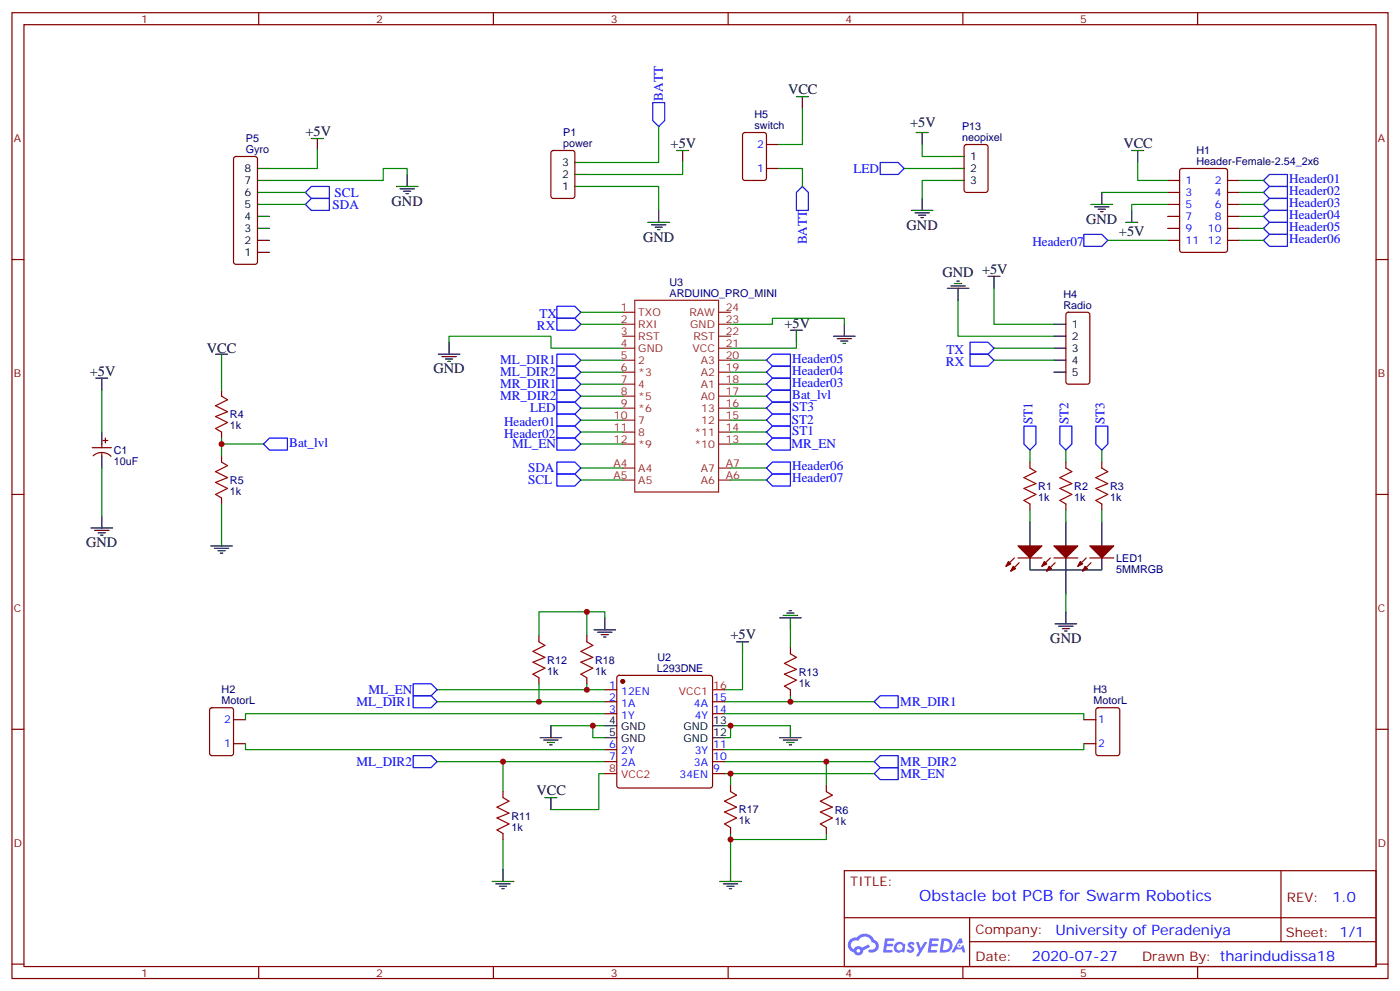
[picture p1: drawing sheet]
<svg xmlns="http://www.w3.org/2000/svg" width="412mm" height="292mm" viewBox="0 0 412 292" stroke-linecap="round" stroke-linejoin="round" font-family="sans-serif">
<g fill="none" stroke="#870000" stroke-width=".35">
<path d="M3.5 3.7h405.4v284.4h-405.4zM7.1 7.3h398.2v277.3h-398.2zM76.2 3.7v3.6M145.3 3.7v3.6M214.5 3.7v3.6M283.6 3.7v3.6M352.8 3.7v3.6M3.5 76.4h3.6M405.3 76.4h3.6M3.5 145.6h3.6M405.3 145.6h3.6M3.5 214.7h3.6"/>
<path d="M405.3 214.7h3.6M248.7 256.3h156.6v28.3h-156.6zM377.3 256.4v20.8M248.7 270.2h156.5M285.6 277.2h119.6M285.6 270.2v14.1M3.5 283.8h3.6M76.2 284.6v3.5M145.3 284.6v3.5M214.5 284.6v3.5M283.6 284.6v3.5M352.8 284.6v3.5"/>
<path d="M405.3 283.8h3.6"/>
</g>
<g fill="#5487ff">
<path d="M267.7 277.5a1.22 1.22 0 0 1 1.7 .3l-.4 .5a.47 .47 0 0 0-.3-.4 .47 .47 0 0 0-.5 .2l.1 .3a1.14 1.14 0 0 1 .8 1.7 1.14 1.14 0 0 1-1.9 0l-.2-.2 .5-.5 .7 .4a.29 .29 0 0 0 .3-.3 .29 .29 0 0 0-.2-.3 1.04 1.04 0 0 1-.6-1.7z"/>
<path d="M260.7 276.3h2.4l.3 .1-.2 .5-1.8 .1-.1 .9h1.5l.3 .3-.3 .4h-1.6l-.2 1.1h1.7l.2 .3-.2 .4h-2.6z"/>
<path d="M273.8 276.3h2.4l.3 .1-.1 .5-1.8 .1-.2 .9h1.6l.3 .3-.4 .4h-1.6l-.1 1.1h1.7l.2 .3-.2 .4h-2.6z"/>
<path d="M282.6 276.3h.7l.3 1.2-.6 .3a.69 .69 0 0 0-1 .3 .69 .69 0 0 0 .4 1 .69 .69 0 0 0 .9-.6l.5-.3 .6 2.2h-.8l-.2-.9h-1.8l-.5 .9h-.8z"/>
<path d="M269.8 277.3h.8l.6 1.9 1.1-1.9h.9l-2.6 4.2h-.8l.9-1.5z"/>
<path d="M277.4 276.3l-.6 4.1h1.3a2.11 2.11 0 0 0 2.5-2.1 2.11 2.11 0 0 0-2.5-2zM278.1 277a1.39 1.39 0 0 1 1.7 1.4 1.39 1.39 0 0 1-1.8 1.3h-.3z"/>
<path d="M263.7 277.9a1.54 1.54 0 0 0-.1 2.1 1.54 1.54 0 0 0 2.2 .2l.6 .2 .3-2.3-.2-.2-.4-.1a1.49 1.49 0 0 0-2.4 .1zM264 278.9a.94 .94 0 0 1 1.8 0 .94 .94 0 0 1-1.8 0z"/>
<path d="M250.4 276.6a2.18 2.18 0 0 0 1.1 3.8 1.44 1.44 0 0 0 1.6 .9 1.44 1.44 0 0 0 1.2-1.5l2-1-.5-.7-1.9 .9a1.47 1.47 0 0 0-2.4 .5 1.39 1.39 0 0 1-.7-2 1.39 1.39 0 0 1 2-.5 2.12 2.12 0 0 1 2.2-1.3 2.12 2.12 0 0 1 1.9 1.7 1.14 1.14 0 0 1 1.1 1.4 1.14 1.14 0 0 1-1.7 .8 .43 .43 0 0 0-.5 .3 .43 .43 0 0 0 .4 .5 1.98 1.98 0 0 0 2.5-1.2 1.98 1.98 0 0 0-1.2-2.5 3.1 3.1 0 0 0-5.3-.7l-.9 .1zM252.3 279.9a.55 .55 0 0 1 1.1 0 .55 .55 0 0 1-1.1 0z"/>
<circle cx="282.6" cy="278.4" r=".26"/>
</g>
<g fill="none" stroke="#008700" stroke-width=".35">
<path d="M194 37.3v10.5h-21.1M236.4 32v10.5h-7.1M79.4 56.7h10.6M93.5 44.3v5.3h-14.1M119.9 51.4v-1.8h-7v3.5h-33.5M172.9 54.9h21.1v7M201.1 47.8v3.6h-28.2M229.3 49.6h7.1v5.3M266.3 49.6h14.2M271.6 42.5v3.6h8.9M280.5 53.1h-8.9v5.3M324.6 56.7h19.4"/>
<path d="M335.1 47.8v5.3h8.9M365.1 56.7h7.1M365.1 53.1h7.1M79.4 60.2h10.6M326.3 70.8h17.7M344 60.2h-10.6v1.7M365.1 60.2h7.1M365.1 63.7h7.1M365.1 67.2h7.1M365.1 70.8h7.1M171.1 91.9h12.3M171.1 95.5h12.3"/>
<path d="M215.2 95.5h12.3v-1.8h21.2v1.8M282.2 88.4v10.6h28.2M292.8 84.9v10.6h17.6M30 114.9v12.3M65.3 107.8v7.1M132.3 100.8v-1.8h30v3.5h21.1M171.1 106h12.3M171.1 109.6h12.3M171.1 113.1h12.3M171.1 116.6h12.3M215.2 106h10.6M215.2 109.6h10.6"/>
<path d="M215.2 113.1h10.6M215.2 116.6h10.6M234.6 100.8v1.7h-19.4M292.8 106h17.6M292.8 102.5h17.6M30 137.8v14.1M65.3 130.7h12.3M65.3 129v5.3M171.1 120.2h12.3M171.1 130.7h12.3M171.1 137.8h12.3M171.1 127.2h12.3"/>
<path d="M171.1 123.7h12.3M215.2 120.2h10.6M215.2 130.7h10.6M215.2 137.8h10.6M215.2 127.2h10.6M215.2 123.7h10.6M303.4 132.5v3.5M314 132.5v3.5M324.6 132.5v3.5M65.3 148.4v8.8M171.1 141.3h12.3M215.2 141.3h10.6"/>
<path d="M303.4 150.1v3.6M314 150.1v3.6M324.6 150.1v3.6M314 174.8v5.3M172.9 180.1h-14.2v7.1M178.2 181.9v-1.8h-5.3v7.1M218.7 192.5v10.6h-5.3M232.8 185.4v5.3M72.3 218.9v1.8h105.9M128.8 206.6h49.4M158.7 201.3v5.3M162.3 213.6h15.9"/>
<path d="M172.9 201.3v1.8h-44.1M172.9 203.1h5.3M174.6 213.6v3.6h3.6M178.2 210.1h-105.9v1.8M213.4 210.1h105.9v1.8M213.4 213.6h19.4M215.2 213.6v3.6h-1.8M232.8 204.8v1.8h-19.4M232.8 206.6h24.7M319.3 218.9v1.8h-105.9M128.8 224.2h19.4M178.2 224.2h-30v8.8"/>
<path d="M178.2 227.8h-1.8v10.5h-14.1M213.4 224.2h30v7.1M213.4 227.8h1.8v3.5M215.2 227.8h42.3M243.4 224.2h14.1M148.2 247.2v8.8M215.2 245.4v10.6M243.4 245.4v1.8h-28.2"/>
</g>
<g fill="none" stroke="#000" stroke-width=".35">
<path d="M234.6 28.4h3.5M236.4 28.4v3.6M269.9 39h3.5M271.6 39v3.5M75.8 49.6h3.6M75.8 53.1h3.6M75.8 56.7h3.6M91.7 40.8h3.5M93.5 40.8v3.5M116.8 54.9h6.3M117.8 55.6h4.3M118.9 56.3h2.1"/>
<path d="M119.6 57h.7M119.9 51.4v3.5M169.3 54.9h3.6M169.3 51.4h3.6M169.3 47.8h3.6M199.3 44.3h3.5M201.1 44.3v3.5M271.6 58.4v3.5M280.5 46.1h3.5M280.5 49.6h3.5M280.5 53.1h3.5M324.6 56.7v3.5"/>
<path d="M333.4 44.3h3.5M335.1 44.3v3.5M75.8 74.3h3.6M75.8 70.8h3.6M75.8 67.2h3.6M75.8 63.7h3.6M75.8 60.2h3.6M190.9 65.5h6.3M191.9 66.2h4.2M193 66.9h2.1M193.7 67.6h.7M194 61.9v3.6"/>
<path d="M268.5 61.9h6.3M269.5 62.7h4.3M270.6 63.4h2.1M271.3 64.1h.7M321.4 60.2h6.3M322.4 60.9h4.3M323.5 61.6h2.1M324.2 62.3h.7M331.6 65.5h3.5M333.4 61.9v3.6M232.8 97.2h3.6M234.6 97.2v3.6"/>
<path d="M245.5 99h6.4M246.6 99.7h4.2M248.7 95.5v3.5M279 84.9h6.4M280.1 84.2h4.2M281.2 83.5h2.1M281.9 82.8h.7M282.2 84.9v3.5M291 81.4h3.6M292.8 81.4v3.5M310.4 95.5h3.6M310.4 99h3.6"/>
<path d="M28.2 111.3h3.5M30 111.3v3.6M63.5 104.3h3.5M65.3 104.3v3.5M129.1 104.3h6.4M130.2 105h4.2M131.2 105.7h2.1M131.9 106.4h.7M132.3 100.8v3.5M247.6 100.4h2.2M248.4 101.1h.7M310.4 102.5h3.6"/>
<path d="M310.4 106h3.6M310.4 109.6h3.6M30 127.2v3.5M30 134.3v3.5M26.8 155.4h6.4M27.9 156.1h4.2M28.9 156.8h2.1M29.6 157.6h.7M30 151.9v3.5M65.3 157.2v3.5M303.4 153.7v7M314 153.7v7"/>
<path d="M324.6 153.7v7M62.1 160.7h6.3M63.1 161.4h4.3M64.2 162.1h2.1M64.9 162.8h.7M232.5 179.8h.7M303.4 164.3v3.5h21.2v-3.5M314 164.3v10.5M175 185.4h6.3M176 186.1h4.3M177.1 186.8h2.1M177.8 187.5h.7"/>
<path d="M178.2 181.9v3.5M217 188.9h3.5M218.7 188.9v3.6M229.7 181.9h6.3M230.7 181.2h4.2M231.8 180.5h2.1M232.8 181.9v3.5M310.8 183.7h6.3M311.9 184.4h4.2M312.9 185.1h2.1M313.6 185.8h.7M314 180.1v3.6"/>
<path d="M159.1 217.2h6.4M160.2 217.9h4.2M161.2 218.6h2.1M161.9 219.3h.7M162.3 213.6v3.6M178.2 217.2h3.5M178.2 213.6h3.5M209.9 217.2h3.5M209.9 213.6h3.5M229.7 217.2h6.3M230.7 217.9h4.2M231.8 218.6h2.1"/>
<path d="M232.5 219.3h.7M232.8 213.6v3.6M160.5 234.8h3.5M162.3 234.8v3.5M145 259.5h6.3M148.2 256v3.5M212 259.5h6.4M215.2 256v3.5M146 260.2h4.3M147.1 260.9h2.1M147.8 261.6h.7M213.1 260.2h4.2"/>
<path d="M214.1 260.9h2.2M214.8 261.6h.7"/>
</g>
<path d="M65.3 116.6l1.7 1.1-3.5 1.8 3.5 1.7-3.5 1.4 3.5 1.8-3.5 1.8 1.8 1M65.3 136l1.7 1.1-3.5 1.8 3.5 1.7-3.5 1.4 3.5 1.8-3.5 1.8 1.8 1M303.4 137.8l1.8 1.1-3.6 1.7 3.6 1.8-3.6 1.4 3.6 1.8-3.6 1.7 1.8 1.1M314 137.8l1.7 1.1-3.5 1.7 3.5 1.8-3.5 1.4 3.5 1.8-3.5 1.7 1.8 1.1M324.6 137.8l1.7 1.1-3.5 1.7 3.5 1.8-3.5 1.4 3.5 1.8-3.5 1.7 1.8 1.1M158.7 188.9l1.8 1.1-3.5 1.8 3.5 1.7-3.5 1.4 3.5 1.8-3.5 1.8 1.7 1M172.9 188.9l1.7 1.1-3.5 1.8 3.5 1.7-3.5 1.4 3.5 1.8-3.5 1.8 1.8 1M232.8 192.5l1.8 1-3.5 1.8 3.5 1.8-3.5 1.4 3.5 1.7-3.5 1.8 1.7 1.1M148.2 234.8l1.7 1.1-3.5 1.7 3.5 1.8-3.5 1.4 3.5 1.8-3.5 1.7 1.8 1.1M215.2 233l1.8 1.1-3.6 1.8 3.6 1.7-3.6 1.4 3.6 1.8-3.6 1.8 1.8 1M243.4 233l1.8 1.1-3.5 1.8 3.5 1.7-3.5 1.4 3.5 1.8-3.5 1.8 1.7 1" fill="none" stroke="#a10000" stroke-width=".35"/>
<g fill="none" stroke="#870000" stroke-width=".35">
<path d="M219 39.2l.4-.2h5.7l.6 .4 .1 13-.5 .7h-5.9l-.6-.4-.1-13zM69 46.3l.5-.2h5.6l.5 .2 .2 .5v30.3l-.2 .5-.5 .2h-5.6l-.5-.2-.2-.5v-30.3zM162.5 44.5l.5-.2h5.6l.7 .4v13l-.4 .7h-5.9l-.7-.4v-13zM225.8 49.6h3.5M225.8 42.5h3.5M284.2 42.8l.5-.3h5.6l.7 .5v13l-.4 .6-5.9 .1-.7-.5v-12.9zM344 53.1h3.5M344 56.7h3.5M347.7 49.8l.5-.2h12.7l.6 .4 .1 23.6-.5 .6-12.9 .1-.7-.5v-23.5zM361.6 53.1h3.5M361.6 56.7h3.5M344 60.2h3.5"/>
<path d="M344 63.7h3.5M344 67.2h3.5M344 70.8h3.5M361.6 60.2h3.5M361.6 63.7h3.5M361.6 67.2h3.5M361.6 70.8h3.5M314.2 92.1l.5-.2h5.6l.7 .5v20l-.4 .6-5.9 .1-.7-.5v-20zM65.3 114.9v1.7M27.2 131.8h5.6M27.4 134.2a3.8 3.8 0 0 1 5.3 .1M30 130.7v1.1"/>
<path d="M30 133.2v1.1M30.3 129.7h1.4M31 129v1.4M65.3 127.2v1.8M65.3 134.3v1.7M303.4 136v1.8M314 136v1.8M324.6 136v1.8M65.3 146.6v1.8M303.4 148.4v1.7M314 148.4v1.7M324.6 148.4v1.7"/>
<path d="M298.8 164.3l-2.5 2.4M299.9 164.3h7M300.2 165.7l-2.5 2.4M309.4 164.3l-2.5 2.4M310.4 164.3h7.1M310.8 165.7l-2.5 2.4M320 164.3l-2.5 2.4M321 164.3h7.1M321.4 165.7l-2.5 2.4M158.7 187.2v1.7M158.7 199.5v1.8M172.9 187.2v1.7"/>
<path d="M172.9 199.5v1.8M181.9 199l.5-.2h26.8l.5 .2 .2 .5v31.8l-.2 .5-.5 .2h-26.8l-.5-.2-.2-.5v-31.8zM232.8 190.7v1.8M62 208.6l.4-.2h5.7l.6 .4 .1 13-.5 .6-5.9 .1-.6-.5-.1-12.9zM68.8 218.9h3.5M68.8 211.9h3.5M178.2 203.1h3.5M178.2 206.6h3.5M178.2 210.1h3.5M209.9 206.6h3.5M209.9 210.1h3.5M232.8 203.1v1.7"/>
<path d="M319.3 218.9h3.5M319.3 211.9h3.5M323 208.6l.5-.2h5.6l.7 .4v13l-.4 .6-5.9 .1-.7-.5v-12.9zM148.2 233v1.8M178.2 220.7h3.5M178.2 224.2h3.5M209.9 220.7h3.5M209.9 224.2h3.5M209.9 227.8h3.5M215.2 231.3v1.7M243.4 231.3v1.7M148.2 245.4v1.8"/>
<path d="M215.2 243.6v1.8M243.4 243.6v1.8"/>
</g>
<g fill="#870000" stroke="#870000" stroke-width=".35">
<path d="M299.9 160.7h7l-3.5 3.6z"/>
<path d="M298.4 166.7l.8 .7-1.5 .7z"/>
<path d="M297 165.3l.7 .7-1.4 .7z"/>
<path d="M310.4 160.7h7.1l-3.5 3.6z"/>
<path d="M309 166.7l.7 .7-1.4 .7z"/>
<path d="M307.6 165.3l.7 .7-1.4 .7z"/>
<path d="M321 160.7h7.1l-3.5 3.6z"/>
<path d="M319.6 166.7l.7 .7-1.4 .7z"/>
<path d="M318.2 165.3l.7 .7-1.4 .7z"/>
<circle cx="183.4" cy="200.6" r=".53"/>
</g>
<path d="M209.9 203.1h3.5M178.2 227.8h3.5" fill="none" stroke="#f00" stroke-width=".35"/>
<g fill="none" stroke="#8c2424" stroke-width=".35">
<path d="M183.4 95.5h3.6M183.4 91.9h3.6M183.4 99h3.6M187 88.4h24.7v56.5h-24.7zM211.7 95.5h3.5M211.7 91.9h3.5M211.7 99h3.5M183.4 106h3.6M183.4 109.6h3.6M183.4 113.1h3.6M183.4 116.6h3.6M183.4 102.5h3.6"/>
<path d="M211.7 106h3.5M211.7 109.6h3.5M211.7 113.1h3.5M211.7 116.6h3.5M211.7 102.5h3.5M183.4 120.2h3.6M183.4 123.7h3.6M183.4 127.2h3.6M183.4 130.7h3.6M183.4 137.8h3.6M211.7 120.2h3.5M211.7 123.7h3.5"/>
<path d="M211.7 127.2h3.5M211.7 130.7h3.5M211.7 137.8h3.5M183.4 141.3h3.6M211.7 141.3h3.5"/>
</g>
<g fill="none" stroke="#00f" stroke-width=".35">
<path d="M192.3 30.2h3.5v5.3l-1.8 1.8-1.7-1.8zM90 56.7l1.7-1.8h5.3v3.5h-5.3zM236.4 54.9l1.7 1.8v5.2h-3.5v-5.2zM259.3 47.8h5.3l1.7 1.8-1.7 1.8h-5.3zM372.2 53.1l1.7-1.7h5.3v3.5h-5.3zM373.9 54.9h5.3v3.5h-5.3l-1.7-1.7zM90 60.2l1.7-1.8h5.3v3.5h-5.3zM319.3 69h5.3l1.7 1.8-1.7 1.7h-5.3zM372.2 60.2l1.7-1.8h5.3v3.5h-5.3zM372.2 67.2l1.7-1.7h5.3v3.5h-5.3zM372.2 70.8l1.7-1.8h5.3v3.5h-5.3zM373.9 61.9h5.3v3.6h-5.3l-1.7-1.8z"/>
<path d="M164 90.2h5.3l1.8 1.7-1.8 1.8h-5.3zM164 93.7h5.3l1.8 1.8-1.8 1.7h-5.3zM164 104.3h5.3l1.8 1.7-1.8 1.8h-5.3zM164 107.8h5.3l1.8 1.8-1.8 1.7h-5.3zM164 111.3h5.3l1.8 1.8-1.8 1.8h-5.3zM164 114.9h5.3l1.8 1.7-1.8 1.8h-5.3zM164 118.4h5.3l1.8 1.8-1.8 1.7h-5.3zM225.8 116.6l1.7-1.7h5.3v3.5h-5.3zM225.8 113.1l1.7-1.8h5.3v3.6h-5.3zM225.8 109.6l1.7-1.8h5.3v3.5h-5.3zM225.8 106l1.7-1.7h5.3v3.5h-5.3zM285.8 100.8h5.2l1.8 1.7-1.8 1.8h-5.2z"/>
<path d="M285.8 104.3h5.2l1.8 1.7-1.8 1.8h-5.2zM77.6 130.7l1.8-1.7h5.3v3.5h-5.3zM164 129h5.3l1.8 1.7-1.8 1.8h-5.3zM164 136h5.3l1.8 1.8-1.8 1.8h-5.3zM164 139.6h5.3l1.8 1.7-1.8 1.8h-5.3zM164 121.9h5.3l1.8 1.8-1.8 1.7h-5.3zM164 125.4h5.3l1.8 1.8-1.8 1.8h-5.3zM225.8 130.7l1.7-1.7h5.3v3.5h-5.3zM225.8 127.2l1.7-1.8h5.3v3.6h-5.3zM225.8 123.7l1.7-1.8h5.3v3.5h-5.3zM225.8 120.2l1.7-1.8h5.3v3.5h-5.3zM225.8 137.8l1.7-1.8h5.3v3.6h-5.3z"/>
<path d="M301.6 125.4h3.6v5.3l-1.8 1.8-1.8-1.8zM312.2 125.4h3.5v5.3l-1.7 1.8-1.8-1.8zM322.8 125.4h3.5v5.3l-1.7 1.8-1.8-1.8zM225.8 141.3l1.7-1.7h5.3v3.5h-5.3zM121.7 204.8h5.3l1.8 1.8-1.8 1.8h-5.3zM121.7 201.3h5.3l1.8 1.8-1.8 1.7h-5.3zM259.3 204.8h5.3v3.6h-5.3l-1.8-1.8zM121.7 222.5h5.3l1.8 1.7-1.8 1.8h-5.3zM257.5 224.2l1.8-1.7h5.3v3.5h-5.3zM257.5 227.8l1.8-1.8h5.3v3.5h-5.3z"/>
</g>
<g fill="#c00">
<circle cx="174.6" cy="213.6" r=".88"/>
<circle cx="215.2" cy="213.6" r=".88"/>
<circle cx="172.9" cy="180.1" r=".88"/>
<circle cx="215.2" cy="247.2" r=".88"/>
<circle cx="232.8" cy="206.6" r=".88"/>
<circle cx="148.2" cy="224.2" r=".88"/>
<circle cx="243.4" cy="224.2" r=".88"/>
<circle cx="172.9" cy="203.1" r=".88"/>
<circle cx="215.2" cy="227.8" r=".88"/>
<circle cx="158.8" cy="206.6" r=".88"/>
<circle cx="65.3" cy="130.7" r=".88"/>
</g>
<text font-size="4.6" fill="#00f" x="270.8" y="265.4">Obstacle bot PCB for Swarm Robotics</text>
<g font-size="4.2">
<text x="232.1" y="27.7">VCC</text>
<text x="90" y="40.1">+5V</text>
<text x="268.1" y="37.3">+5V</text>
<text x="197.6" y="43.6">+5V</text>
<text x="330.9" y="43.6">VCC</text>
<text x="115.4" y="60.5">GND</text>
<text x="320" y="65.8">GND</text>
<text x="189.4" y="71.1">GND</text>
<text x="267.1" y="67.6">GND</text>
<text x="329.6" y="69.5">+5V</text>
<text x="277.6" y="81.6">GND +5V</text>
<text x="231.1" y="96.5">+5V</text>
<text x="60.9" y="103.9">VCC</text>
<text x="26.5" y="110.6">+5V</text>
<text x="127.7" y="109.9">GND</text>
<text x="25.4" y="161.1">GND</text>
<text x="215.2" y="188.2">+5V</text>
<text x="309.4" y="189.3">GND</text>
<text x="158" y="234.1">VCC</text>
</g>
<g font-size="4.2" fill="#00f">
<text x="392.5" y="265.6">1.0</text>
<text x="310.9" y="275.2">University of Peradeniya</text>
<text x="304" y="283">2020-07-27</text>
</g>
<g font-size="3.9" fill="#00f">
<text x="195.2" y="29.6" transform="rotate(-90 195.2 29.6)">BATT</text>
<text x="251.4" y="50.9">LED</text>
<text x="379.8" y="53.8">Header01</text>
<text x="98.6" y="57.9">SCL</text>
<text x="379.8" y="57.4">Header02</text>
<text x="98" y="61.4">SDA</text>
<text x="379.8" y="60.9">Header03</text>
<text x="379.8" y="64.4">Header04</text>
<text x="237.7" y="71.9" transform="rotate(-90 237.7 71.9)">BATT</text>
<text x="379.8" y="67.9">Header05</text>
<text x="379.8" y="71.5">Header06</text>
<text x="304.1" y="72.5">Header07</text>
<text x="158.9" y="93.7">TX</text>
<text x="158.2" y="97.2">RX</text>
<text x="147.3" y="107.3">ML_DIR1</text>
<text x="233.4" y="106.8">Header05</text>
<text x="278.6" y="107.8">RX</text>
<text x="278.8" y="104.3">TX</text>
<text x="147.3" y="110.8">ML_DIR2</text>
<text x="233.4" y="113.8">Header03</text>
<text x="233.4" y="110.3">Header04</text>
<text x="147.3" y="114.4">MR_DIR1</text>
<text x="147.3" y="117.9">MR_DIR2</text>
<text x="233.4" y="117.4">Bat_lvl</text>
<text x="148.5" y="125.4">Header01</text>
<text x="156.1" y="121.4">LED</text>
<text x="233.2" y="124.9">ST2</text>
<text x="233.4" y="120.9">ST3</text>
<text x="304.1" y="124.9" transform="rotate(-90 304.1 124.9)">ST1</text>
<text x="314.7" y="124.9" transform="rotate(-90 314.7 124.9)">ST2</text>
<text x="325.3" y="124.9" transform="rotate(-90 325.3 124.9)">ST3</text>
<text x="85.2" y="131.5">Bat_lvl</text>
<text x="148.5" y="129">Header02</text>
<text x="150.8" y="132">ML_EN</text>
<text x="233.1" y="132">MR_EN</text>
<text x="233.4" y="128">ST1</text>
<text x="155.6" y="139.1">SDA</text>
<text x="155.6" y="142.6">SCL</text>
<text x="233.4" y="138.5">Header06</text>
<text x="233.4" y="142">Header07</text>
<text x="105" y="207.8">ML_DIR1</text>
<text x="108.5" y="204.3">ML_EN</text>
<text x="265.2" y="207.8">MR_DIR1</text>
<text x="105" y="225.4">ML_DIR2</text>
<text x="265.2" y="225.5">MR_DIR2</text>
<text x="265.2" y="229">MR_EN</text>
</g>
<g font-size="3.9" fill="#800">
<text x="250.5" y="260.9">TITLE:</text>
<text x="379.1" y="265.6">REV:</text>
<text x="287.4" y="275.1">Company:</text>
<text x="378.7" y="275.7">Sheet: 1/1</text>
<text x="287.4" y="282.8">Date:</text>
<text x="336.4" y="282.9">Drawn By: tharindudissa18</text>
</g>
<g font-size="3.2" fill="#800">
<text x="41.6" y="6.7">1</text>
<text x="110.8" y="6.7">2</text>
<text x="179.9" y="6.7">3</text>
<text x="249.1" y="6.7">4</text>
<text x="318.2" y="6.7">5</text>
<text x="4.1" y="41.8">A</text>
<text x="405.9" y="41.8">A</text>
<text x="4.1" y="111">B</text>
<text x="405.9" y="111">B</text>
<text x="4.1" y="180.1">C</text>
<text x="405.9" y="180.1">C</text>
<text x="4.1" y="249.3">D</text>
<text x="405.9" y="249.3">D</text>
<text x="41.6" y="287.5">1</text>
<text x="110.8" y="287.5">2</text>
<text x="179.9" y="287.5">3</text>
<text x="249.1" y="287.5">4</text>
<text x="318.2" y="287.5">5</text>
</g>
<g font-size="3.2" fill="#000080">
<text x="222.3" y="34.7">H5</text>
<text x="72.4" y="41.8">P5</text>
<text x="165.9" y="40">P1</text>
<text x="222.3" y="38">switch</text>
<text x="283.4" y="41.5">neopixel</text>
<text x="283.4" y="38.3">P13</text>
<text x="72.4" y="45">Gyro</text>
<text x="165.9" y="43.3">power</text>
<text x="352.4" y="45.4">H1</text>
<text x="352.4" y="48.5">Header-Female-2.54_2x6</text>
<text x="197.2" y="87.3">ARDUINO_PRO_MINI</text>
<text x="197.2" y="84.2">U3</text>
<text x="313.3" y="87.6">H4</text>
<text x="313.3" y="90.9">Radio</text>
<text x="67.7" y="123.1">R4</text>
<text x="67.7" y="126.3">1k</text>
<text x="33.5" y="136.9">10uF</text>
<text x="33.5" y="133.7">C1</text>
<text x="67.7" y="142.5">R5</text>
<text x="67.7" y="145.7">1k</text>
<text x="305.9" y="147.4">1k</text>
<text x="305.9" y="144.2">R1</text>
<text x="316.4" y="147.4">1k</text>
<text x="316.4" y="144.2">R2</text>
<text x="327" y="147.4">1k</text>
<text x="327" y="144.2">R3</text>
<text x="328.8" y="165.4">LED1</text>
<text x="328.8" y="168.6">5MMRGB</text>
<text x="161.2" y="195.4">R12</text>
<text x="175.3" y="195.4">R18</text>
<text x="193.4" y="197.8">L293DNE</text>
<text x="193.7" y="194.6">U2</text>
<text x="161.2" y="198.6">1k</text>
<text x="175.3" y="198.6">1k</text>
<text x="235.3" y="202.2">1k</text>
<text x="235.3" y="199">R13</text>
<text x="65.3" y="207.3">MotorL</text>
<text x="65.3" y="204.1">H2</text>
<text x="322.1" y="207.3">MotorL</text>
<text x="322.1" y="204.1">H3</text>
<text x="217.7" y="239.5">R17</text>
<text x="245.9" y="239.5">R6</text>
<text x="150.6" y="244.5">1k</text>
<text x="150.6" y="241.3">R11</text>
<text x="217.7" y="242.7">1k</text>
<text x="245.9" y="242.7">1k</text>
</g>
<g font-size="3.2" fill="#00f">
<text x="223.1" y="43.6">2</text>
<text x="223.1" y="50.7">1</text>
<text x="349.2" y="54.2">1</text>
<text x="349.2" y="57.7">3</text>
<text x="357.8" y="54.2">2</text>
<text x="357.8" y="57.7">4</text>
<text x="349.2" y="61.2">5</text>
<text x="349.2" y="64.8">7</text>
<text x="357.8" y="61.2">6</text>
<text x="357.8" y="64.8">8</text>
<text x="349.2" y="68.3">9</text>
<text x="349.2" y="71.8">11</text>
<text x="355.8" y="68.3">10</text>
<text x="355.8" y="71.8">12</text>
<text x="179.5" y="202.7">1</text>
<text x="179.5" y="206.2">2</text>
<text x="179.5" y="209.8">3</text>
<text x="183" y="204.5">12EN</text>
<text x="183" y="208">1A</text>
<text x="204.4" y="208">4A</text>
<text x="210.1" y="209.8">14</text>
<text x="210.1" y="206.2">15</text>
<text x="66.1" y="212.9">2</text>
<text x="183" y="211.5">1Y</text>
<text x="204.6" y="211.5">4Y</text>
<text x="323.5" y="212.9">1</text>
<text x="66.1" y="220">1</text>
<text x="179.5" y="220.3">6</text>
<text x="210.1" y="220.3">11</text>
<text x="323.5" y="220">2</text>
<text x="179.5" y="223.9">7</text>
<text x="183" y="222.1">2Y</text>
<text x="183" y="225.6">2A</text>
<text x="204.4" y="225.6">3A</text>
<text x="204.6" y="222.1">3Y</text>
<text x="210.1" y="227.4">9</text>
<text x="210.1" y="223.9">10</text>
<text x="200.2" y="229.2">34EN</text>
</g>
<g font-size="3.2">
<text x="285.8" y="47.1">1</text>
<text x="72.1" y="50.7">8</text>
<text x="165.6" y="52.4">2</text>
<text x="165.6" y="48.9">3</text>
<text x="285.8" y="50.7">2</text>
<text x="72.1" y="57.7">6</text>
<text x="72.1" y="54.2">7</text>
<text x="165.6" y="56">1</text>
<text x="285.8" y="54.2">3</text>
<text x="72.1" y="64.8">4</text>
<text x="72.1" y="61.2">5</text>
<text x="72.1" y="71.8">2</text>
<text x="72.1" y="68.3">3</text>
<text x="72.1" y="75.4">1</text>
<text x="315.7" y="96.5">1</text>
<text x="315.7" y="100">2</text>
<text x="315.7" y="103.6">3</text>
<text x="315.7" y="107.1">4</text>
<text x="315.7" y="110.6">5</text>
<text x="179.5" y="213.3">4</text>
<text x="183" y="215.1">GND</text>
<text x="201.3" y="215.1">GND</text>
<text x="210.1" y="213.3">13</text>
<text x="179.5" y="216.8">5</text>
<text x="183" y="218.6">GND</text>
<text x="201.3" y="218.6">GND</text>
<text x="210.1" y="216.8">12</text>
</g>
<g font-size="3.2" fill="#8d2323">
<text x="182.8" y="95.1">2</text>
<text x="182.8" y="91.6">1</text>
<text x="188" y="93">TXO</text>
<text x="203.1" y="93">RAW</text>
<text x="213.8" y="95.1">23</text>
<text x="213.8" y="91.6">24</text>
<text x="182.8" y="98.6">3</text>
<text x="188" y="100">RST</text>
<text x="188" y="96.5">RXI</text>
<text x="203.3" y="96.5">GND</text>
<text x="204.3" y="100">RST</text>
<text x="213.8" y="98.6">22</text>
<text x="182.8" y="105.7">5</text>
<text x="182.8" y="102.2">4</text>
<text x="188" y="107.1">2</text>
<text x="188" y="103.6">GND</text>
<text x="204" y="103.6">VCC</text>
<text x="206.4" y="107.1">A3</text>
<text x="213.8" y="105.7">20</text>
<text x="213.8" y="102.2">21</text>
<text x="182.8" y="109.2">6</text>
<text x="182.8" y="112.7">7</text>
<text x="188" y="110.6">*3</text>
<text x="206.4" y="110.6">A2</text>
<text x="213.8" y="112.7">18</text>
<text x="213.8" y="109.2">19</text>
<text x="182.8" y="116.3">8</text>
<text x="182.8" y="119.8">9</text>
<text x="188" y="114.2">4</text>
<text x="188" y="117.7">*5</text>
<text x="206.4" y="117.7">A0</text>
<text x="206.4" y="114.2">A1</text>
<text x="213.8" y="119.8">16</text>
<text x="213.8" y="116.3">17</text>
<text x="180.8" y="123.3">10</text>
<text x="188" y="121.2">*6</text>
<text x="188" y="124.7">7</text>
<text x="206.6" y="124.7">12</text>
<text x="206.6" y="121.2">13</text>
<text x="213.8" y="123.3">15</text>
<text x="180.8" y="126.9">11</text>
<text x="180.8" y="130.4">12</text>
<text x="188" y="128.3">8</text>
<text x="188" y="131.8">*9</text>
<text x="204.6" y="131.8">*10</text>
<text x="204.6" y="128.3">*11</text>
<text x="213.8" y="130.4">13</text>
<text x="213.8" y="126.9">14</text>
<text x="180.7" y="137.4">A4</text>
<text x="213.8" y="137.4">A7</text>
<text x="180.7" y="141">A5</text>
<text x="188" y="138.9">A4</text>
<text x="188" y="142.4">A5</text>
<text x="206.4" y="138.9">A7</text>
<text x="206.4" y="142.4">A6</text>
<text x="213.8" y="141">A6</text>
</g>
<g font-size="3.2" fill="#f00">
<text x="210.1" y="202.7">16</text>
<text x="200" y="204.5">VCC1</text>
<text x="179.5" y="227.4">8</text>
<text x="183" y="229.2">VCC2</text>
</g>
</svg>
